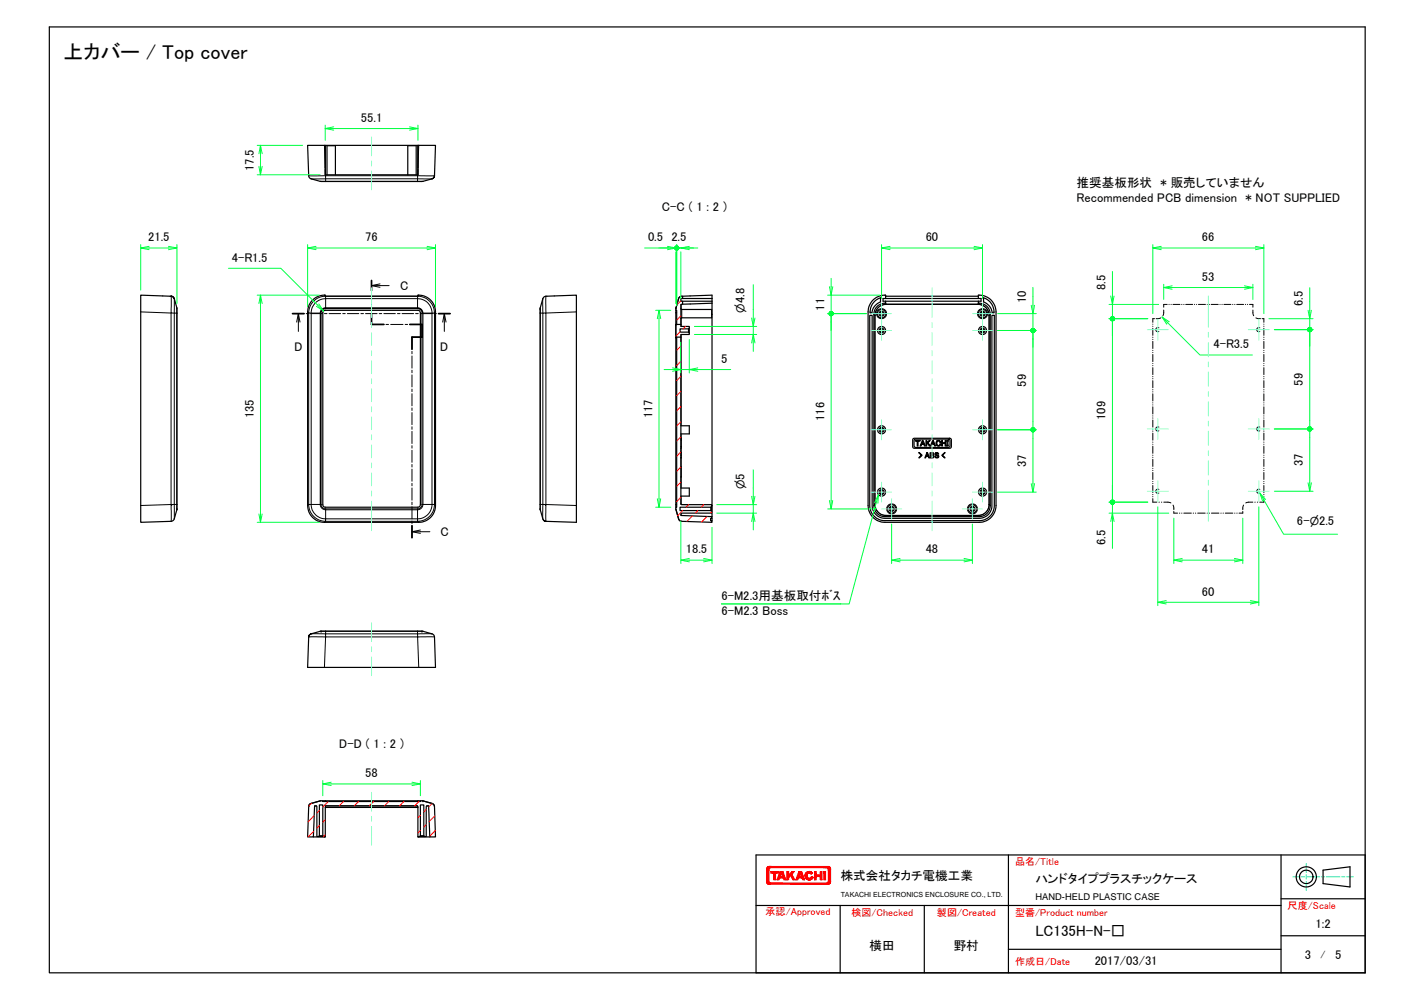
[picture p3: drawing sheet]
<svg xmlns="http://www.w3.org/2000/svg" width="420mm" height="297mm" viewBox="0 0 420 297" stroke-linecap="round" stroke-linejoin="round" font-family="sans-serif">
<g fill="none" stroke="#000" stroke-width=".3">
<path d="M92.5 53.1h35.9M95.2 53.9h1.6M96.4 43.2l.2 6.5M96.7 50.4v1.8h-5M124.2 50.4l-.1 1.8h-27.4l.1 1.7h27.3M124.4 43.2l-.2 6.5M129.1 52.2h-5v1.7h1.6M41.8 92.6l9 .4v56.9l1-.1M50.8 88v5h1.7v-1.6M51.8 88.7v61.1M52.6 93v56.8M86.9 93.2h3.4"/>
<path d="M88.1 95.7l.6-2.5 .4 2.5M88.7 93.2v5.2M91 93.2h.7M91.4 92.6l.3 .4v56.9l.8-.1M92.4 93.2h3.4M95.2 93h.2v56.8h-.2zM96.4 93.2h.8M96.4 87.7l.2 .2M96.7 88h.1M96.7 88a4.8 4.8 0 0 0-4.8 5h3.3a1.4 1.4 0 0 1 1.6-1.5 1.61 1.61 0 0 0-1.4 1.5M97.8 93.2h3.4M101.8 93.2h.8"/>
<path d="M103.2 93.2h3.4M107.2 93.2h.8M108.6 93.2h3.4M110.4 84.8h5.2M110.4 83.3v3M110.4 87v.7M110.4 88.3v3.1M110.4 92v.7M110.4 93.3v3.1h3.7M112.7 93.2h.7M112.9 84.3l-2.5 .5 2.5 .5M114.1 93.2h3.4"/>
<path d="M114.7 96.4h.8M116.1 96.4h3.6M118.1 93.2h.8M119.5 93.2h3.4M120.4 96.4h.7M121.8 96.4h3.6M123.5 93.2h.8M124.1 91.7a1.3 1.3 0 0 1 1.3 1.3h.1a1.39 1.39 0 0 0-1.4-1.6v-3.3a4.7 4.7 0 0 1 5 4.9l.3-.4M124.1 88h-27.4l.1 3.4h27.3v.3h-27.3M124.4 87.7l-.2 .2M124.9 93.2h3.4M125.4 93v56.8"/>
<path d="M128.4 93h.7v56.9l-.7-.1zM128.9 93.2h.8M130.3 93.2h3.4M131.5 95.7l.5-2.5 .5 2.5M132 93.2v5.2M160.5 93v56.8M160.5 91.4v1.6M161.3 88.7v4.3h-.8M161.3 93h.9v56.9l-.9-.1zM162.2 88v5l9.1-.4M200.8 92.9h.3M200.9 91.4h.1"/>
<path d="M202.4 90.4v1.4M202.4 94.5v2.5M202.4 99.4v27.1M202.6 91.9v2.5M211.5 93.4h.1M259.7 93.4l.3 .3M260 93.7h.1M260 93.7v56.2a3.3 3.3 0 0 0 3.3 3.2M260 93.7v56.2M263 90.1l.2 .2M263.3 90.4h27.3M263.3 90.4h.1"/>
<path d="M263.3 90.4a3.2 3.2 0 0 0-3.3 3.3M290.6 90.4a3.1 3.1 0 0 1 3.3 3.3M290.6 90.4a3.2 3.2 0 0 1 3.3 3.3M290.9 90.1l-.3 .3h-27.3a3.3 3.3 0 0 0-3.3 3.3M293.9 93.7v56.2M294.2 93.4l-.3 .3v56.2M342.6 96.3h.1M342.6 96.9v.1M342.6 97.5v2.1M343.1 94.7h-.5v1M344.3 97.4a.63 .63 0 0 0-.9 .5 .63 .63 0 0 0 .9 .6M344.9 94.4l-1.4 .3"/>
<path d="M345.8 92.1l-.2 1.7M346.8 90.4h-1v.8M347.3 90.4h.1M347.9 90.4h.1M348.5 90.4h2.1M351.1 90.4h.1M351.7 90.4h.1M352.3 90.4h2.1M354.9 90.4h.1M355.5 90.4h.1M356.1 90.4h2.1M358.7 90.4h.1"/>
<path d="M359.3 90.4h.1M359.9 90.4h2.1M362.5 90.4h.1M363.1 90.4h.1M363.7 90.4h2M366.3 90.4h.1M366.9 90.4h.1M367.5 90.4h2M370 90.4h.2M370.7 90.4h.1M371.3 90.4h1v.8M372.3 92.1l.2 1.7"/>
<path d="M373.2 94.4l1.4 .3M374.3 97.4a.62 .62 0 0 0-.9 .5 .62 .62 0 0 0 .9 .6M375 94.7h.5v1M375.5 96.3h.1M375.5 96.9v.1M375.5 97.5v2.1M122.4 104.4v.7M122.4 105.7v3.6M122.4 110v.7M122.4 111.4v3.5M122.4 115.6v.7M122.4 116.9v3.6"/>
<path d="M125.4 100.1h-3v3.6M342.6 100.1v.1M342.6 100.8v.1M342.6 101.4v2.1M342.6 104.1h.1M342.6 104.7v.1M342.6 105.3v2.1M342.6 108h.1M342.6 108.6h.1M342.6 109.2v2.1M342.6 111.8v.1M342.6 112.4v.1"/>
<path d="M342.6 113.1v2.1M342.6 115.7v.1M342.6 116.4h.1M342.6 117v2.1M342.6 119.6v.1M375.5 100.1v.1M375.5 100.8v.1M375.5 101.4v2.1M375.5 104.1h.1M375.5 104.7v.1M375.5 105.3v2.1M375.5 108h.1"/>
<path d="M375.5 108.6h.1M375.5 109.2v2.1M375.5 111.8v.1M375.5 112.4v.1M375.5 113.1v2.1M375.5 115.7v.1M375.5 116.4h.1M375.5 117v2.1M375.5 119.6v.1M122.4 121.2v.7M122.4 122.6v3.5M122.4 126.8v.7"/>
<path d="M122.4 128.1v3.6M122.4 132.4v.7M122.4 133.8v3.5M122.4 138v.7M122.4 139.3v3.6M202.3 132.7h.1M202.3 130.7h.1M202.4 128.9v1.3M202.4 133.2v1.2M202.4 136.1v2.6M342.6 120.2v.1M342.6 120.8v2.2"/>
<path d="M342.6 123.5v.1M342.6 124.1v.1M342.6 124.8v2.1M342.6 127.4v.1M342.6 128v.1M342.6 128.7v2M342.6 131.3v.1M342.6 131.9v.1M342.6 132.5v2.2M342.6 135.2v.1M342.6 135.8v.1M342.6 136.4v2.2"/>
<path d="M342.6 139.1v.1M342.6 139.7v.1M344.3 126.9a.63 .63 0 0 0-.9 .5 .63 .63 0 0 0 .9 .6M374.3 126.9a.62 .62 0 0 0-.9 .5 .62 .62 0 0 0 .9 .6M375.5 120.2v.1M375.5 120.8v2.2M375.5 123.5v.1M375.5 124.1v.1M375.5 124.8v2.1M375.5 127.4v.1M375.5 128v.1M375.5 128.7v2"/>
<path d="M375.5 131.3v.1M375.5 131.9v.1M375.5 132.5v2.2M375.5 135.2v.1M375.5 135.8v.1M375.5 136.4v2.2M375.5 139.1v.1M375.5 139.7v.1M41.8 150.2l9-.3v5M51.8 149.8h.7v1.6M51.8 149.8v4.3M91.4 150.2l.3-.3a5.1 5.1 0 0 0 5 5l-.3 .3"/>
<path d="M92.5 149.8a4.3 4.3 0 0 0 4.3 4.3M92.5 149.8h2.7a1.4 1.4 0 0 0 1.6 1.5v-.1M92.5 149.8v-56.8a4.3 4.3 0 0 1 4.3-4.3h27.3a4.3 4.3 0 0 1 4.3 4.3h-2.7v56.8h2.7M95.4 149.8a1.34 1.34 0 0 0 1.4 1.4M96.8 154.1h27.3v.8h-27.4zM96.8 151.2h27.3M122.4 157.9h5.3M122.4 143.6v.7M122.4 144.9v3.7M122.4 149.2v.7M122.4 150.5v3.6M122.4 154.8v.7"/>
<path d="M122.4 156.1v3.6M124.1 151.2v.2h-27.3v2.7M124.9 157.4l-2.5 .5 2.5 .5M125.4 149.8h.1a1.39 1.39 0 0 1-1.4 1.6v2.7a4.3 4.3 0 0 0 4.3-4.3M125.4 149.8a1.3 1.3 0 0 1-1.3 1.4M129.4 150.2l-.3-.3a5.1 5.1 0 0 1-5 5l.3 .3M160.5 149.8v1.6M160.5 149.8h.8M161.3 149.8v4.3M171.3 150.2l-9.1-.3v5M200.8 149.9h.3M202.4 152.5v.6"/>
<path d="M202.4 141.7v3.3M202.4 147.4v2.4M202.4 149.9h2M211.5 150.2h.1M260 149.9a3.2 3.2 0 0 0 3.3 3.2M260 149.9l-.3 .3M263.3 153.1h27.3M263.3 153.1l-.3 .4M290.6 153.1l.3 .4M293.9 149.9a3.2 3.2 0 0 1-3.3 3.2M294.2 150.2l-.3-.3a3.2 3.2 0 0 1-3.3 3.2M342.6 148.1v1.1h1.2"/>
<path d="M342.6 140.3v2.1M342.6 143v.1M342.6 143.6v.1M342.6 144.2v2.1M342.6 146.9v.1M342.6 147.5v.1M344.3 145.4a.62 .62 0 0 0-.9 .5 .62 .62 0 0 0 .9 .6M344.4 149.2h.1M345.1 149.2h.1M345.8 149.2l2.1 .2M348.6 150l.2 1.4M348.8 151.9v.5h1.1"/>
<path d="M350.5 152.4h.1M351.1 152.4h.1M351.8 152.4h2.2M354.6 152.4h.1M355.2 152.4h.1M355.9 152.4h2.2M358.7 152.4h.1M359.3 152.4h.1M360 152.4h2.2M362.8 152.4h.1M363.4 152.4h.1M364.1 152.4h2.2"/>
<path d="M366.9 152.4h.1M367.5 152.4h.1M369.3 151.9v.5h-1.1M369.5 150l-.2 1.4M372.3 149.2l-2.1 .2M372.9 149.2h.1M373.6 149.2h.1M374.3 145.4a.62 .62 0 0 0-.9 .5 .62 .62 0 0 0 .9 .6M375.5 148.1v1.1h-1.2M375.5 140.3v2.1M375.5 143v.1M375.5 143.6v.1"/>
<path d="M375.5 144.2v2.1M375.5 146.9v.1M375.5 147.5v.1M91.7 189.2h5l-.3 9M92.5 188.3h4.3M96.8 188.3h27.3v.9h-27.4zM96.8 187.5v.8M96.8 187.5h-1.6M124.1 187.5h1.6M124.1 187.5v.8h4.3M124.1 187.5h-27.3M129.1 189.2h-5l.3 9"/>
<path d="M93.5 239.4h.6M96.7 237.9v.2M96.7 239.4v.4M96.8 239.4h27.3v.4M124.2 237.9v.2M125.7 237.9h.1M126.8 239.4h.5M96.4 248.5v.1M124.4 248.5v.1"/>
<circle cx="262" cy="93.2" r="1.49"/>
<circle cx="292" cy="93.2" r="1.49"/>
<circle cx="264.9" cy="151.2" r="1.5"/>
<circle cx="288.9" cy="151.2" r="1.5"/>
</g>
<g fill="none" stroke="#000" stroke-width=".36">
<path d="M14.7 8h390.9v281h-390.9zM96.6 43.2l.1 8.7M96.6 43.3h.1M97.2 51.9v-8.6h2.5v8.6M121.2 51.9v-8.6h2.5v8.6M124.2 43.3h.1M124.2 49.7l-.1 2.2h-27.5v-2.2M124.2 43.2v8.7M124.2 43.2h-32.8l.3 9.2 .7 .7 3 .8h30l3-.8M124.2 43.2h5.2l-.3 9M129.1 52.2l-.1 .3M129.1 52.2l-.2 .5-.5 .4 .5-.4z"/>
<path d="M50.8 88l.8 .3 .2 .4-.2-.4zM51.1 88l-9.3-.3v67.5l9.2-.4 .7-.5 .8-2.9 .1-59.9-.8-2.8M92.7 89.3a5.1 5.1 0 0 1 3.9-1.6l.1 .3h27.5v-.3a5 5 0 0 1 5.2 4.9v57.6a5 5 0 0 1-5 5h-28a5 5 0 0 1-5-5v-57.6l.4-2zM96.1 92.4l.6-.2h27.5l.6 .4 .1 57.3-.3 .7-27.9 .1-.8-.6v-57.2zM200.8 92.2v58.5M200.8 96.4h1.5M201.1 96.4v-4.2h-.3v-.7l.9-2.9 .4-.5 .7-.1v.7h-.5v.8h.5v.9h-.5v6M202.3 96.4v.6h2.5v.5l-.2 .2h-2.5v1h2.5l.2 .2v.5h-2.5v.7M202.3 91.7l.3 .2h8.9v2.5h-8.9l-.3 .3M202.6 88l-.9 .5-.9 3.2M202.8 88.7h8.8M202.8 89.5h8.8"/>
<path d="M202.8 88l8.8-.3v2.4M204.6 97.7v1M204.8 97.5v1.4M211.6 90.1l-8.8 .3M211.6 90.1v63.4M258.4 93.7h.8v56.5a3.8 3.8 0 0 0 3.8 3.8h27.9a3.8 3.8 0 0 0 3.8-3.8l.1-56.5h.7v56.5a4.5 4.5 0 0 1-4.6 4.4h-28a4.5 4.5 0 0 1-4.5-4.4zM259.9 89.5l1.7-1v1.2a4 4 0 0 0-2.5 3.2h-.6l.1-.6a4.5 4.5 0 0 1 1.3-2.8zM262.4 88.7h29.1v.8h-29.1zM263.2 90.1a3.3 3.3 0 0 0-3.5 3.3v56.8a3.3 3.3 0 0 0 3.3 3.3h27.9a3.3 3.3 0 0 0 3.3-3.3v-56.8a3.3 3.3 0 0 0-3.5-3.3M263.2 89.5v.9h27.4M263.2 88h27.5M290.7 90.3l-.1 .1"/>
<path d="M290.7 88.7v-1a5 5 0 0 1 5.3 4.9v57.6a5 5 0 0 1-5.1 5h-28a5 5 0 0 1-5-5v-57.6a5 5 0 0 1 5.3-4.9v1M290.7 89.5v.8M292.3 88.5a4.5 4.5 0 0 1 3 4.4h-.5a3.9 3.9 0 0 0-2.5-3.2zM200.8 100.1h1.5M201.1 100.1v50.6h-.3v.6l.9 3 .4 .4 9.5 .5v-.6h-.5v-.6h.5v-.5l-9.3-.4v-.5l.3-.2h8.9v-.5l-.3-.2h-9.1v-1h9.1l.3-.3v-.5h-9l-.2-.2v-49.6M202.3 130.2v3M202.3 138.7v3M202.3 134.4v.1M202.3 126.5h2.5v2.4h-2.5M202.4 136l-.1 .1M202.4 135.2l-.1 .8M202.4 134.5l-.1 .7"/>
<path d="M271.3 130.4l.4-.2h10.6l.4 .3v2.3l-.5 .4-10.7-.1-.3-.4zM271.8 130.5h10.1l.4 .2v1.9l-.5 .3h-9.8l-.4-.5zM272 130.8h1.4v.2h-.6v1.5h-.2v-1.5h-.6zM273 134.5l1 .7-.9 .9-.1-.1 .8-.8zM274.1 130.8h.2l.6 1.7h-.2l-.2-.5h-.6l-.2 .5h-.3zM274.2 131.1l.2 .7h-.5zM275.2 130.8h.1v.8l.8-.8h.3l-.7 .7 .7 1h-.2l-.6-.9-.3 .3v.6h-.1zM275.4 134.5h.2l.6 1.5h-.2l-.2-.5h-.6l-.2 .5h-.2zM275.5 134.8l.2 .6h-.4zM276.4 134.5l1 .1-.1 .6 .2 .5-.2 .3h-.9zM276.6 134.6l.6 .1 .1 .3-.7 .1zM276.6 135.3h.4a.27 .27 0 0 1 .3 .3 .27 .27 0 0 1-.3 .2h-.4z"/>
<path d="M277.1 130.8h.2l.7 1.7h-.3l-.2-.5h-.6l-.2 .5h-.2zM277.2 131.1l.3 .7h-.5zM278 134.6l.5-.1 .3 .2 .1 .2-.7-.2-.1 .2 .1 .1a.58 .58 0 0 1 .7 .8l-.7 .2a.27 .27 0 0 1-.3-.1 .27 .27 0 0 1 .1-.4 .34 .34 0 0 0 .3 .5 .34 .34 0 0 0 .4-.3 .34 .34 0 0 0-.4-.4l-.4-.3zM278.4 131l.7-.1 .4 .3v.2h-.2a.47 .47 0 0 0-.6-.4 .47 .47 0 0 0-.3 .7 .47 .47 0 0 0 .3 .6 .47 .47 0 0 0 .6-.5h.2a.74 .74 0 0 1-1 .6 .74 .74 0 0 1-.3-1.1zM279.8 130.8h.2v.8h.8v-.8h.2v1.7h-.2v-.8h-.8v.8h-.2zM279.9 135.2l.8-.8-.7 .8 .7 .9zM281.3 130.8h.5v1.7h-.5zM161.3 154.1l.4 .6 .5 .2-.5-.2zM161.3 154.1l-.8-2.9v-59.7l.8-2.9 .7-.6 9.3-.3v67.5l-9.1-.3M162 154.8l.2 .1M200.8 151.2l.9 3.1 .9 .6M202.3 145h2.5v2.4h-2.5"/>
<path d="M211.2 150.7v1M211.5 150.4v1.5M211.6 154v.6M91.7 189v.2zM92 188.6l-.3 .6 .2-.5 .6-.4zM92.5 188.3l2.9-.8h30.3l2.7 .8 .6 .5 .4 9.4h-38l.3-9M92 239l.5-.3-.6 .3-.2 .6zM92 238.9l3.3-1h.6v.2h29v-.2h.8l2.8 .8 .5 .6 .4 9.3h-1.7l-.4-9.2h-.5l-.1 .2v8.9h-.6l-.2-.3v-9.1h-1v9.1l-.2 .3h-.5l-.2-9.1h-27.2l-.1 9.1h-.6l-.2-.3v-9.1h-1v9.1l-.3 .3h-.4v-8.9l-.2-.2h-.5l-.4 9.2h-1.7l.3-9zM95.4 237.9l-2.9 .8M95.9 237.9h29M96.7 239.8h27.5M125.4 237.9l3.1 .8 .4 .4 .2 .5"/>
<path d="M94.6 248.5h1.5M94.9 248.2h1M96.6 248.5l-3.5 .1M124.2 248.5l3.5 .1M124.7 248.5h1.4M124.9 248.2h1M299.6 254v35M380.7 254v35M393.1 258.5l8-1v6l-8-1zM405.6 254h-180.9v35h180.9M224.7 269h156M249.6 269v20"/>
<path d="M274.6 269v20M380.7 278h24.9M380.7 267h24.9M299.6 282h81.1"/>
<circle cx="261.9" cy="98.2" r="1.2"/>
<circle cx="261.9" cy="93.2" r="1.25"/>
<circle cx="262" cy="98.2" r=".47"/>
<circle cx="262" cy="93.2" r=".75"/>
<circle cx="262" cy="98.2" r=".73"/>
<circle cx="262" cy="93.2" r=".5"/>
<circle cx="291.9" cy="93.2" r="1.26"/>
<circle cx="292" cy="93.2" r=".5"/>
<circle cx="292" cy="98.2" r="1.2"/>
<circle cx="292" cy="93.2" r=".75"/>
<circle cx="292" cy="98.2" r=".72"/>
<circle cx="292" cy="98.2" r=".47"/>
<circle cx="261.9" cy="127.7" r="1.2"/>
<circle cx="262" cy="127.7" r=".73"/>
<circle cx="262" cy="127.7" r=".48"/>
<circle cx="291.9" cy="127.7" r="1.19"/>
<circle cx="292" cy="127.7" r=".72"/>
<circle cx="292" cy="127.7" r=".47"/>
<circle cx="262" cy="146.2" r="1.21"/>
<circle cx="262" cy="146.2" r=".47"/>
<circle cx="262" cy="146.2" r=".72"/>
<circle cx="264.9" cy="151.2" r=".75"/>
<circle cx="264.9" cy="151.2" r="1.24"/>
<circle cx="265" cy="151.2" r=".48"/>
<circle cx="288.9" cy="151.2" r=".5"/>
<circle cx="288.9" cy="151.2" r=".75"/>
<circle cx="288.9" cy="151.2" r="1.24"/>
<circle cx="292" cy="146.2" r="1.2"/>
<circle cx="292" cy="146.2" r=".47"/>
<circle cx="292" cy="146.2" r=".72"/>
<circle cx="388.2" cy="260.5" r="2"/>
<circle cx="388.2" cy="260.5" r="3"/>
</g>
<g fill="#000">
<circle cx="160.5" cy="91.7" r=".18"/>
<circle cx="200.8" cy="96.4" r=".18"/>
<circle cx="200.8" cy="100.1" r=".18"/>
<circle cx="51" cy="149.9" r=".18"/>
<circle cx="52.6" cy="151.2" r=".18"/>
<circle cx="160.5" cy="151.2" r=".18"/>
<circle cx="162.1" cy="149.9" r=".18"/>
<circle cx="95.4" cy="187.5" r=".18"/>
<circle cx="96.7" cy="189.1" r=".18"/>
<circle cx="124.1" cy="189.1" r=".18"/>
<circle cx="125.4" cy="187.5" r=".18"/>
</g>
<g fill="#f00" stroke="#f00" stroke-width=".3">
<path d="M246.1 258.3l.7 3.7-.7-.3z"/>
<path d="M246.1 261.7l.7 .3-.7-.1z"/>
<path d="M246.1 261.9l.7 .1z"/>
<path d="M246.1 262l.6 .3-.8-.2z"/>
<path d="M246.1 262l.7 .1-.1 .2z"/>
<path d="M246.1 262h.7v.1z"/>
<path d="M245.8 262.2l.7 .4z"/>
<path d="M245.9 262.1l.7 .4-.1 .1z"/>
<path d="M245.9 262.1l.8 .2-.1 .2z"/>
<path d="M245.7 262.3l.4 .4z"/>
<path d="M245.8 262.2l.5 .5z"/>
<path d="M245.8 262.2l.7 .4-.2 .1z"/>
<path d="M245.5 262.3l.6 .4z"/>
<path d="M229.1 262.3h16.4l.6 .4z"/>
<path d="M228.5 262.7l.6-.4 17 .4z"/>
<path d="M228.5 262.7l.6-.4z"/>
<path d="M228.8 262.2l.1 .1-.4 .4z"/>
<path d="M228.1 262.6l.7-.4z"/>
<path d="M228.1 262.6l.7-.4-.5 .5z"/>
<path d="M228.3 262.7l.5-.5z"/>
<path d="M227.9 262.3l.8-.2z"/>
<path d="M227.9 262.3l.8-.2-.7 .4z"/>
<path d="M228 262.5l.7-.4-.6 .5z"/>
<path d="M227.8 262h.8z"/>
<path d="M227.8 262h.8l-.8 .1z"/>
<path d="M227.8 262.1l.8-.1-.7 .3z"/>
<path d="M227.8 262l.7-.3v.2z"/>
<path d="M228.5 258.3v3.4l-.7 .3z"/>
<path d="M227.8 258.1l.7 .2-.7 3.7z"/>
<path d="M227.8 258.1h.7v.2z"/>
<path d="M227.8 258.1l.8-.1z"/>
<path d="M227.9 257.7l.8 .2z"/>
<path d="M227.9 257.7l.7 .3-.8-.1z"/>
<path d="M227.8 257.9l.8 .1-.8 .1z"/>
<path d="M228.1 257.5l.7 .3z"/>
<path d="M228 257.6l.1-.1 .6 .4z"/>
<path d="M228 257.6l.7 .3-.8-.2z"/>
<path d="M228.5 257.4l.4 .3z"/>
<path d="M228.3 257.4l.5 .4z"/>
<path d="M228.1 257.5l.2-.1 .5 .4z"/>
<path d="M228.5 257.4l.6 .3z"/>
<path d="M228.5 257.4l17 .3h-16.4z"/>
<path d="M228.5 257.4h17.6l-.6 .3z"/>
<path d="M245.5 257.7l.6-.3z"/>
<path d="M245.7 257.7l.4-.3z"/>
<path d="M245.8 257.8l.7-.3-.6 .4z"/>
<path d="M245.8 257.8l.5-.4 .2 .1z"/>
<path d="M246.1 257.4h.2l-.5 .4z"/>
<path d="M245.9 257.9l.8-.2z"/>
<path d="M245.9 257.9l.7-.3 .1 .1z"/>
<path d="M245.9 257.9l.6-.4 .1 .1z"/>
<path d="M246.1 258l.7 .1z"/>
<path d="M246.1 258l.7-.1v.2z"/>
<path d="M246.1 258l.6-.3 .1 .2z"/>
<path d="M246.1 258.1h.7l-.7 .2z"/>
<path d="M246.1 258.3l.7-.2v3.9z"/>
<path d="M230.5 259.4l.8-.5v.5z"/>
<path d="M229 258.9h2.3l-.8 .5z"/>
<path d="M229 258.9l1.5 .5h-.6z"/>
<path d="M229 258.9l.9 .5h-.9z"/>
<path d="M229.9 259.4l.6 1.9h-.6z"/>
<path d="M229.9 259.4h.6v1.9z"/>
<path d="M231.9 260.3h.6l.2 .5z"/>
<path d="M232.5 260.3l1 1-.8-.5z"/>
<path d="M232.6 258.9l.9 2.4-1-1z"/>
<path d="M231.8 258.9l.4 .5-.3 .9z"/>
<path d="M231.8 258.9l.1 1.4-1 1z"/>
<path d="M231.9 260.3l-.2 .5-.8 .5z"/>
<path d="M230.9 261.3l.8-.5-.2 .5z"/>
<path d="M231.8 258.9h.8l-.4 .5z"/>
<path d="M232.6 258.9l-.1 1.4-.3-.9z"/>
<path d="M231.9 260.3l.8 .5h-1z"/>
<path d="M232.7 260.8l.8 .5h-.6z"/>
<path d="M235.3 259.7l.3 1.6-.7-1.2z"/>
<path d="M234.4 259.9l.9-.2-.4 .4z"/>
<path d="M234.4 259.9l.5 .2-.5 .6z"/>
<path d="M234.4 259.9v.8l-.6 .6z"/>
<path d="M234.4 260.7v.6h-.6z"/>
<path d="M235.3 259.7l.9 1.6h-.6z"/>
<path d="M235.3 258.9h.8l-.8 .8z"/>
<path d="M235.3 258.9v.8l-.9 .2z"/>
<path d="M233.8 258.9h.6v1z"/>
<path d="M233.8 258.9l.6 1-.6 1.4z"/>
<path d="M237.5 260.3h.6l.2 .5z"/>
<path d="M238.1 260.3l1 1-.8-.5z"/>
<path d="M238.2 258.9l.9 2.4-1-1z"/>
<path d="M237.4 258.9l.4 .5-.3 .9z"/>
<path d="M237.4 258.9l.1 1.4-1 1z"/>
<path d="M237.5 260.3l-.2 .5-.8 .5z"/>
<path d="M236.5 261.3l.8-.5-.2 .5z"/>
<path d="M237.4 258.9h.8l-.4 .5z"/>
<path d="M238.2 258.9l-.1 1.4-.3-.9z"/>
<path d="M237.5 260.3l.8 .5h-1z"/>
<path d="M238.3 260.8l.8 .5h-.6z"/>
<path d="M241 259.6l.5-.3z"/>
<path d="M241.4 259.2l-.4 .4z"/>
<path d="M241 259.5l.4-.3z"/>
<path d="M241.3 259.1l-.3 .4z"/>
<path d="M241.3 259.1l-.4 .4z"/>
<path d="M240.9 259.5l.4-.4z"/>
<path d="M241.2 259.1l-.3 .4z"/>
<path d="M241.1 259l-.3 .4z"/>
<path d="M240.9 258.9l-.1 .5z"/>
<path d="M240.8 258.9l-.1 .5z"/>
<path d="M240.8 258.9l-.2 .5z"/>
<path d="M240.7 258.9l-.1 .5z"/>
<path d="M240.5 258.8v.5z"/>
<path d="M240.4 258.8l.1 .5z"/>
<path d="M240.3 258.9l.1 .4z"/>
<path d="M240.1 258.9l.2 .4z"/>
<path d="M240.1 258.9l.2 .5z"/>
<path d="M240 258.9l.3 .5z"/>
<path d="M240 258.9l.2 .5z"/>
<path d="M239.9 259l.3 .4z"/>
<path d="M239.8 259l.3 .4z"/>
<path d="M239.8 259l.3 .5z"/>
<path d="M239.7 259.1l.4 .4z"/>
<path d="M239.7 259.1l.3 .4z"/>
<path d="M239.6 259.2l.4 .3z"/>
<path d="M239.6 259.2l.4 .4z"/>
<path d="M239.6 259.2l.4 .4-.5-.3z"/>
<path d="M239.5 259.3l.5 .3z"/>
<path d="M239.5 259.3l.4 .4z"/>
<path d="M239.4 259.4l.5 .3z"/>
<path d="M239.3 259.5l.5 .3z"/>
<path d="M239.3 259.6l.5 .2z"/>
<path d="M239.3 259.6l.5 .3z"/>
<path d="M239.2 259.8l.6 .1z"/>
<path d="M239.2 259.9h.6z"/>
<path d="M239.2 259.9l.6 .1h-.6z"/>
<path d="M239.2 260l.6 .1z"/>
<path d="M239.2 260.2l.6-.1z"/>
<path d="M239.2 260.2h.6z"/>
<path d="M239.2 260.3l.6-.1z"/>
<path d="M239.2 260.3h.6z"/>
<path d="M239.2 260.4l.6-.1z"/>
<path d="M239.3 260.5l.5-.1z"/>
<path d="M239.3 260.7l.5-.2z"/>
<path d="M239.4 260.8l.4-.3z"/>
<path d="M239.4 260.8l.5-.3-.4 .4z"/>
<path d="M239.5 260.9l.4-.4z"/>
<path d="M239.5 260.9l.5-.3z"/>
<path d="M239.5 261l.5-.4z"/>
<path d="M239.5 261l.5-.3z"/>
<path d="M240 260.7l-.4 .4z"/>
<path d="M239.6 261.1l.4-.4-.3 .5z"/>
<path d="M240 260.7l-.3 .5z"/>
<path d="M240.1 260.8l-.4 .4z"/>
<path d="M240.1 260.8l-.3 .4z"/>
<path d="M240.1 260.8l-.1 .5z"/>
<path d="M240.2 260.9l-.2 .4z"/>
<path d="M240.2 260.9l-.1 .4z"/>
<path d="M240.3 260.9l-.1 .5z"/>
<path d="M240.4 260.9l-.2 .5z"/>
<path d="M240.4 260.9v.5z"/>
<path d="M240.4 260.9l.1 .5z"/>
<path d="M240.5 260.9l.1 .5z"/>
<path d="M240.6 260.9v.5z"/>
<path d="M240.6 260.9l.2 .4z"/>
<path d="M240.7 260.9l.2 .4z"/>
<path d="M240.7 260.9l.3 .4z"/>
<path d="M240.8 260.8l.2 .5z"/>
<path d="M240.9 260.8l.2 .4z"/>
<path d="M240.9 260.8l.3 .4z"/>
<path d="M240.9 260.7l.3 .5z"/>
<path d="M240.9 260.7l.4 .3z"/>
<path d="M241 260.7l.4 .2z"/>
<path d="M241 260.6l.4 .3z"/>
<path d="M241 260.6l.5 .2z"/>
<path d="M241.1 260.5l.4 .3z"/>
<path d="M241.1 260.5l.5 .3z"/>
<path d="M241.1 260.5l.5 .1z"/>
<path d="M241.1 260.4l.5 .2z"/>
<path d="M242 258.9h.6v1z"/>
<path d="M242 258.9l.6 1-.6 1.4z"/>
<path d="M242.6 259.9v.5l-.6 .9z"/>
<path d="M242.6 260.4v.9h-.6z"/>
<path d="M242.6 259.9l1.1 .5h-1.1z"/>
<path d="M242.6 259.9h1.1v.5z"/>
<path d="M243.7 259.9l.5 1.4-.5-.9z"/>
<path d="M244.2 258.9v2.4l-.5-1.4z"/>
<path d="M243.7 260.4l.5 .9h-.5z"/>
<path d="M243.7 258.9h.5l-.5 1z"/>
<path d="M244.8 258.9h.5v2.4z"/>
<path d="M244.8 258.9l.5 2.4h-.5z"/>
</g>
<path d="M388.1 256.5v2.6M388.1 259.8v1.3M384.1 260.5h2.1M386.6 260.5h1.1M388.1 260.5h4M388.1 261.8v2.7M392.7 260.5h.9M394.2 260.5h4M398.7 260.5h.9M400.1 260.5h2.1" fill="none" stroke="#0ff" stroke-width=".3"/>
<path d="M86.9 93.2h3.4M110.4 83.3v3M110.4 93.3v3.1h3.7M121.8 96.4h3.6v3.7h-3v3.6M130.3 93.2h3.4M122.4 156.1v3.6" fill="none" stroke="#000" stroke-width=".51"/>
<g fill="none" stroke="#f00" stroke-width=".3">
<path d="M202.1 98.6l-1.3 1.2M202.3 89.4l-1.2 1.2M202.3 93.8l-1.2 1.3M203.7 97l-.7 .7M202.3 116.3l-1.2 1.2M202.3 111.8l-1.2 1.3M202.3 107.3l-1.2 1.3M202.3 102.8l-1.2 1.3M202.3 138.7l-1.2 1.3M202.3 134.2l-1.2 1.3M202.3 129.8l-1.2 1.2M202.3 125.3l-1.2 1.2"/>
<path d="M202.3 120.8l-1.2 1.2M202.3 147.7l-1.2 1.3M202.3 143.2l-1.2 1.3M202.9 151.7l-1.5 1.5M204.6 149.9l-.7 .8M205.7 153.2l-1.6 1.7M207.4 151.7l-.8 .7M209.1 149.9l-.7 .8M210.1 153.4l-1.6 1.7M211.5 152l-.4 .4M92.5 238.6l-.8 .8M97.5 238.1l-1.6 1.6"/>
<path d="M102 238.1l-1.2 1.3M106.5 238.1l-1.2 1.3M111 238.1l-1.2 1.3M115.5 238.1l-1.2 1.3M120 238.1l-1.2 1.3M124.5 238.1l-1.3 1.3M128.4 238.7l-1 1M93.2 247l-1.7 1.6M93.4 242.3l-1.8 1.8M94.9 245.2l-.7 .8M94.9 240.7l-.7 .8M96.7 243.5l-.8 .7"/>
<path d="M96.7 248l-.6 .5M124.9 246.7l-.7 .7M124.9 242.2l-.7 .7M126.7 244.9l-.8 .8M126.7 240.4l-.8 .8M129.2 242.4l-1.7 1.6M129.4 246.7l-1.7 1.6"/>
</g>
<g fill="none" stroke="#00ff3f" stroke-width=".3">
<path d="M96.6 37.2v4.5M96.6 38.2h27.6M99.2 37.7l-2.6 .5 2.6 .5M121.7 37.7l2.5 .5-2.5 .5M124.2 37.2v4.5M76.4 43.2h13.5M76.4 51.9h18.7M76.9 49.4l.5 2.5 .5-2.5M76.9 45.7l.5-2.5 .5 2.5M77.4 43.2v8.7M41.8 73.7h10.8M41.8 72.7v13.5"/>
<path d="M44.3 73.2l-2.5 .5 2.5 .5M50.1 73.2l2.5 .5-2.5 .5M52.6 72.7v17.5M67.9 79.7h15.5l12.7 12.7M91.4 73.7h38M91.4 72.7v18.5M93.9 73.2l-2.5 .5 2.5 .5M126.9 73.2l2.5 .5-2.5 .5M129.4 72.7v18.5M191.5 73.7h15.8M198.3 73.2l2.5 .5-2.5 .5M200.8 74.8v15.4"/>
<path d="M201.1 72.7v18M202.3 74.8v14.1M204.8 73.2l-2.5 .5 2.5 .5M261.9 72.7v16M261.9 73.7h30M264.5 73.2l-2.6 .5 2.6 .5M289.4 73.2l2.5 .5-2.5 .5M291.9 72.7v16M342.6 72.7v20.5M342.6 73.7h32.9M345 73.2l-2.4 .5 2.4 .5M373.1 73.2l2.4 .5-2.4 .5"/>
<path d="M375.5 72.7v20.5M76.4 87.7h18.5M76.9 90.2l.5-2.5 .5 2.5M77.4 87.7v67.5M94.7 90.3l1.4 2.1-2.1-1.4M194.8 92.2h4.5M195.3 94.7l.5-2.5 .5 2.5M195.8 92.2v58.5M206.3 99.4h18.5M206.3 97h18.5M223.3 94.5l.5 2.5 .5-2.5M223.8 84.6v19.8"/>
<path d="M245.9 93.2h11.5M245.9 87.7h15.5M246.5 85.2l.5 2.5 .4-2.5M247 82.7v10.5M247 93.8v57.4M296.4 98.2h11.5M296.4 93.2h11.5M306.4 90.7l.5 2.5 .5-2.5M306.9 85.4v12.8M306.9 98.8v28.2M329.5 90.4h14.8M329.5 94.7h11.5"/>
<path d="M330 87.9l.5 2.5 .5-2.5M330.5 80.6v14.1M330.5 95.3v53.2M345.3 94.1l11.3 11.4h15.6M345.8 85.4h26.5M345.8 84.4v4.5M347.4 95.6l-2.1-1.5 1.4 2.2M348.3 84.9l-2.5 .5 2.5 .5M369.8 84.9l2.5 .5-2.5 .5M372.3 84.4v4.5M377 94.7h13.2M378.7 97.9h11.5"/>
<path d="M388.7 92.2l.5 2.5 .5-2.5M389.2 85.5v12.4M389.2 98.6v28.2M197.3 109.8h19.8M199.8 109.3l2.5 .5-2.5 .5M202.3 101.6v9.2M204.8 100.9v9.9M207.3 109.3l-2.5 .5 2.5 .5M223.3 101.9l.5-2.5 .5 2.5M223.8 139.6v17.8M296.4 127.7h11.5M306.9 128.3v17.9"/>
<path d="M378.7 127.4h11.5M389.2 128v17.9M76.4 155.2h18.5M76.9 152.7l.5 2.5 .5-2.5M194.8 150.7h4.5M195.3 148.1l.5 2.6 .5-2.6M202.3 154.6v12.8M211.6 156.7v10.7M213 152.4h11.8M213 149.9h11.8M223.3 147.4l.5 2.5 .5-2.5M223.3 154.9l.5-2.5 .5 2.5"/>
<path d="M245.9 151.2h14.5M246.5 148.7l.5 2.5 .4-2.5M264.9 155.7v11.7M288.9 155.7v11.7M296.4 146.2h11.5M306.4 143.7l.5 2.5 .5-2.5M329.5 149.2h11.5M329.5 152.4h17.8M330 154.9l.5-2.5 .5 2.5M330.5 149.2v13.7M344 150.5v29.4M348.8 153.9v13.5"/>
<path d="M369.3 153.9v13.5M374 150.5v29.4M374.3 146.5l7.1 12.2h16.1M376.1 148.4l-1.8-1.9 .9 2.4M378.7 145.9h11.5M388.7 143.4l.5 2.5 .5-2.5M202.3 166.4h9.3M204.8 165.9l-2.5 .5 2.5 .5M209.1 165.9l2.5 .5-2.5 .5M264.9 166.4h24M267.5 165.9l-2.6 .5 2.6 .5M286.5 165.9l2.4 .5-2.4 .5"/>
<path d="M344 178.9h30M346.5 178.4l-2.5 .5 2.5 .5M348.8 166.4h20.5M351.3 165.9l-2.5 .5 2.5 .5M366.8 165.9l2.5 .5-2.5 .5M371.5 178.4l2.5 .5-2.5 .5M95.9 232.9h29M95.9 231.8v4.6M98.4 232.3l-2.5 .6 2.5 .4M122.4 232.3l2.5 .6-2.5 .4M124.9 231.8v4.6"/>
</g>
<g fill="#00ff3f" stroke="#00ff3f" stroke-width=".3">
<path d="M331.1 148.8l.1 .4z"/>
<path d="M330.9 148.7l.3 .5z"/>
<path d="M330.8 148.6l.4 .6z"/>
<path d="M330.6 148.5l.6 .7z"/>
<path d="M330.4 148.6l.8 .6z"/>
<path d="M330.2 148.6l1 .6z"/>
<path d="M330.1 148.7l1.1 .5z"/>
<path d="M330.1 148.7l1.1 .5-1.2-.3z"/>
<path d="M330 148.9l1.2 .3-1.3-.1z"/>
<path d="M329.9 149.1l1.3 .1-1.3 .1z"/>
<path d="M329.9 149.3l1.3-.1-1.2 .3z"/>
<path d="M330 149.5l1.2-.3-1.1 .4z"/>
<path d="M330.1 149.6l1.1-.4z"/>
<path d="M330.2 149.7l1-.5z"/>
<path d="M330.4 149.8l.8-.6z"/>
<path d="M331.2 149.2l-.6 .6z"/>
<path d="M331.2 149.2l-.4 .6z"/>
<path d="M331.2 149.2l-.3 .4z"/>
<path d="M331.2 149.2l-.1 .3z"/>
<path d="M331.2 149.2l-.1 .2z"/>
<path d="M331.1 94.3l.1 .4z"/>
<path d="M330.9 94.2l.3 .5z"/>
<path d="M330.8 94.1l.4 .6z"/>
<path d="M330.6 94l.6 .7z"/>
<path d="M330.4 94l.8 .7z"/>
<path d="M330.2 94.1l.2-.1 .8 .7z"/>
<path d="M330.2 94.1l1 .6-1.1-.4z"/>
<path d="M330.1 94.3l1.1 .4-1.2-.3z"/>
<path d="M330 94.4l1.2 .3-1.3-.1z"/>
<path d="M329.9 94.6l1.3 .1-1.3 .1z"/>
<path d="M329.9 94.8l1.3-.1-1.2 .2z"/>
<path d="M330 94.9l1.2-.2-1.1 .4z"/>
<path d="M330.1 95.1l1.1-.4-1 .5z"/>
<path d="M330.2 95.2l1-.5z"/>
<path d="M330.4 95.3l.8-.6z"/>
<path d="M331.2 94.7l-.6 .6z"/>
<path d="M331.2 94.7l-.4 .6z"/>
<path d="M331.2 94.7l-.3 .5z"/>
<path d="M331.2 94.7l-.1 .3z"/>
<path d="M331.2 94.7l-.1 .2z"/>
<path d="M389.7 127.1l.1 .3z"/>
<path d="M389.6 126.9l.2 .5z"/>
<path d="M389.4 126.9l.4 .5z"/>
<path d="M389.2 126.8l.6 .6z"/>
<path d="M389 126.8l.8 .6z"/>
<path d="M388.8 126.9l.2-.1 .8 .6z"/>
<path d="M388.7 127l.1-.1 1 .5z"/>
<path d="M388.7 127l1.1 .4-1.2-.3z"/>
<path d="M388.6 127.1l1.2 .3-1.3-.1z"/>
<path d="M388.5 127.3l1.3 .1-1.3 .1z"/>
<path d="M388.5 127.5l1.3-.1-1.2 .3z"/>
<path d="M388.6 127.7l1.2-.3-1.1 .4z"/>
<path d="M388.7 127.8l1.1-.4-1 .6z"/>
<path d="M388.8 128l1-.6-.8 .6z"/>
<path d="M389 128l.8-.6z"/>
<path d="M389.8 127.4l-.6 .6z"/>
<path d="M389.8 127.4l-.4 .6z"/>
<path d="M389.8 127.4l-.2 .5z"/>
<path d="M389.8 127.4l-.1 .4z"/>
<path d="M389.8 127.4v.2z"/>
<path d="M389.7 97.6l.1 .3z"/>
<path d="M389.6 97.4l.2 .5z"/>
<path d="M389.4 97.3l.4 .6z"/>
<path d="M389.2 97.3l.6 .6z"/>
<path d="M389 97.3l.8 .6z"/>
<path d="M388.8 97.4l.2-.1 .8 .6z"/>
<path d="M388.7 97.5l.1-.1 1 .5z"/>
<path d="M388.7 97.5l1.1 .4-1.2-.2z"/>
<path d="M388.6 97.7l1.2 .2-1.3-.1z"/>
<path d="M388.5 97.8l1.3 .1-1.3 .1z"/>
<path d="M388.5 98l1.3-.1-1.2 .3z"/>
<path d="M388.6 98.2l1.2-.3-1.1 .4z"/>
<path d="M388.7 98.3l1.1-.4-1 .6z"/>
<path d="M388.8 98.5l1-.6-.8 .6z"/>
<path d="M389 98.5l.8-.6z"/>
<path d="M389.8 97.9l-.6 .7z"/>
<path d="M389.8 97.9l-.4 .6z"/>
<path d="M389.8 97.9l-.2 .5z"/>
<path d="M389.8 97.9l-.1 .4z"/>
<path d="M389.8 97.9v.2z"/>
<path d="M201.6 73.3l.1 .4z"/>
<path d="M201.5 73.2l.2 .5z"/>
<path d="M201.3 73.1l.4 .6z"/>
<path d="M201.1 73l.6 .7z"/>
<path d="M200.9 73l.8 .7z"/>
<path d="M200.8 73.1l.9 .6z"/>
<path d="M200.6 73.3l.2-.2 .9 .6z"/>
<path d="M200.6 73.3l1.1 .4-1.2-.3z"/>
<path d="M200.5 73.4l1.2 .3-1.2-.1z"/>
<path d="M200.5 73.6l1.2 .1-1.2 .1z"/>
<path d="M200.5 73.8l1.2-.1-1.2 .2z"/>
<path d="M200.5 73.9l1.2-.2-1.1 .4z"/>
<path d="M200.6 74.1l1.1-.4-.9 .5z"/>
<path d="M200.8 74.2l.9-.5z"/>
<path d="M200.9 74.3l.8-.6-.6 .6z"/>
<path d="M201.7 73.7l-.6 .6z"/>
<path d="M201.7 73.7l-.4 .5z"/>
<path d="M201.7 73.7l-.2 .5z"/>
<path d="M201.7 73.7l-.1 .3z"/>
<path d="M201.7 73.7v.2z"/>
<path d="M247.5 92.8l.1 .4z"/>
<path d="M247.3 92.7l.3 .5z"/>
<path d="M247.2 92.6l.4 .6z"/>
<path d="M247 92.6l.6 .6z"/>
<path d="M246.8 92.6l.8 .6z"/>
<path d="M246.6 92.6l1 .6z"/>
<path d="M246.6 92.6l1 .6-1.1-.4z"/>
<path d="M246.5 92.8l1.1 .4-1.2-.3z"/>
<path d="M246.4 92.9l1.2 .3-1.3-.1z"/>
<path d="M246.3 93.1l1.3 .1-1.3 .1z"/>
<path d="M246.3 93.3l1.3-.1-1.2 .3z"/>
<path d="M246.4 93.5l1.2-.3-1.1 .4z"/>
<path d="M246.5 93.6l1.1-.4-1 .5z"/>
<path d="M246.6 93.7l1-.5z"/>
<path d="M246.8 93.8l.8-.6z"/>
<path d="M247.6 93.2l-.6 .6z"/>
<path d="M247.6 93.2l-.4 .5z"/>
<path d="M247.6 93.2l-.3 .5z"/>
<path d="M247.6 93.2l-.1 .3z"/>
<path d="M247.6 93.2l-.1 .2z"/>
<path d="M307.4 127.3l.1 .4z"/>
<path d="M307.3 127.2l.2 .5z"/>
<path d="M307.2 127.1l.3 .6z"/>
<path d="M307 127l.5 .7z"/>
<path d="M306.8 127l.7 .7z"/>
<path d="M306.6 127.1l.2-.1 .7 .7z"/>
<path d="M306.6 127.1l.9 .6-1-.4z"/>
<path d="M306.5 127.3l1 .4-1.1-.3z"/>
<path d="M306.4 127.4l1.1 .3-1.2-.1z"/>
<path d="M306.3 127.6l1.2 .1-1.2 .1z"/>
<path d="M306.3 127.8l1.2-.1-1.1 .2z"/>
<path d="M306.4 127.9l1.1-.2-1 .4z"/>
<path d="M306.5 128.1l1-.4-.9 .5z"/>
<path d="M306.6 128.2l.9-.5z"/>
<path d="M306.8 128.3l.7-.6-.5 .6z"/>
<path d="M307.5 127.7l-.5 .6z"/>
<path d="M307.5 127.7l-.3 .5z"/>
<path d="M307.5 127.7l-.2 .5z"/>
<path d="M307.5 127.7l-.1 .3z"/>
<path d="M307.5 127.7v.2z"/>
<path d="M307.4 97.8l.1 .4z"/>
<path d="M307.3 97.7l.2 .5z"/>
<path d="M307.2 97.6l.3 .6z"/>
<path d="M307 97.6l.5 .6z"/>
<path d="M306.8 97.6l.7 .6z"/>
<path d="M306.6 97.6h.2l.7 .6z"/>
<path d="M306.5 97.7l1 .5z"/>
<path d="M306.5 97.7l1 .5-1.1-.3z"/>
<path d="M306.4 97.9l1.1 .3-1.2-.1z"/>
<path d="M306.3 98.1l1.2 .1-1.2 .1z"/>
<path d="M306.3 98.3l1.2-.1-1.1 .2z"/>
<path d="M306.4 98.4l1.1-.2-1 .4z"/>
<path d="M306.5 98.6l1-.4z"/>
<path d="M306.6 98.7l.9-.5-.7 .6z"/>
<path d="M306.8 98.8l.7-.6-.5 .6z"/>
<path d="M307.5 98.2l-.5 .6z"/>
<path d="M307.5 98.2l-.3 .5z"/>
<path d="M307.5 98.2l-.2 .5z"/>
<path d="M307.5 98.2l-.1 .3z"/>
<path d="M307.5 98.2v.1z"/>
</g>
<g fill="none" stroke="#80ffff" stroke-width=".3">
<path d="M110.4 40.7v5.6M110.4 47.8v1.5M110.4 50.8v5.6M110.4 85.5v8.8M110.4 95.8v1.5M110.4 98.8v3.8M258.9 93.2h6M259 98.2h5.9M261.9 90.2v10.9M277 85.5v8.8M277 95.8v1.5M277 98.8v3.8"/>
<path d="M288.9 93.2h6M289 98.2h5.9M291.9 90.2v10.9M340.9 97.9h6.3M344 94.8v6.2M359.1 87.9v9.3M359.1 98.7v1.5M370.9 97.9h6.3M374 94.8v6.2M110.4 104.1v1.6M110.4 107.2v3.8M110.4 112.5v1.5"/>
<path d="M110.4 115.5v3.8M277 104.1v1.6M277 107.2v3.8M277 112.5v1.5M277 115.5v3.8M359.1 101.7v4.3M359.1 107.5v1.5M359.1 110.5v4.3M359.1 116.3v1.5M359.1 119.3v4.3M110.4 120.8v1.5M110.4 123.8v3.9"/>
<path d="M110.4 129.2v1.5M110.4 132.1v3.9M110.4 137.5v1.5M259 127.7h5.9M261.9 124.7v6M277 120.8v1.5M277 123.8v3.9M277 129.2v1.5M277 132.1v3.9M277 137.5v1.5M289 127.7h5.9M291.9 124.7v6"/>
<path d="M340.9 127.4h6.3M344 124.3v6.3M359.1 125.1v1.5M359.1 128.1v4.3M359.1 133.9v1.5M359.1 136.8v4.3M370.9 127.4h6.3M374 124.3v6.3M110.4 140.5v3.8M110.4 145.8v1.5M110.4 148.8v8.8M259 146.2h5.9"/>
<path d="M261.9 143.2v5.9M261.9 151.2h6M264.9 148.1v6.1M277 140.5v3.8M277 145.8v1.5M277 148.8v8.8M286 151.2h5.9M288.9 148.1v6.1M289 146.2h5.9M291.9 143.2v5.9M340.9 145.9h6.3M344 142.8v6.2"/>
<path d="M359.1 142.6v1.5M359.1 145.6v9.3M370.9 145.9h6.3M374 142.8v6.2M110.4 185v5.6M110.4 192.1v1.5M110.4 195.1v5.6M110.4 235.4v5.6M110.4 242.5v1.5M110.4 245.5v5.6"/>
</g>
<path d="M259.9 149.2l1.1-2.3-.2 2.6M261 146.9l-8.7 32.5h-37.9" fill="none" stroke="#00ff40" stroke-width=".3"/>
<text font-size="6" x="18.9" y="17.6">上カバー / Top cover</text>
<text font-size="4.5" x="307.6" y="278.1">LC135H-N-□</text>
<g font-size="3.7">
<text x="107.2" y="36.2">55.1</text>
<text x="75.4" y="50.8" transform="rotate(-90 75.4 50.8)">17.5</text>
<text x="319.9" y="55.5">推奨基板形状　* 販売していません</text>
<text x="319.9" y="59.9">Recommended PCB dimension　* NOT SUPPLIED</text>
<text x="196.7" y="62.7">C-C ( 1 : 2 )</text>
<text x="44" y="71.7">21.5</text>
<text x="108.6" y="71.7">76</text>
<text x="192.6" y="71.7">0.5</text>
<text x="199.5" y="71.7">2.5</text>
<text x="275.1" y="71.7">60</text>
<text x="357.2" y="71.7">66</text>
<text x="68.9" y="77.7">4-R1.5</text>
<text x="357.2" y="83.5">53</text>
<text x="118.9" y="86.1">C</text>
<text x="328.5" y="86.1" transform="rotate(-90 328.5 86.1)">8.5</text>
<text x="221.2" y="90.1" transform="rotate(-90 221.2 90.1)">4.8</text>
<text x="245" y="92.3" transform="rotate(-90 245 92.3)">11</text>
<text x="305" y="90.1" transform="rotate(-90 305 90.1)">10</text>
<text x="387.2" y="91" transform="rotate(-90 387.2 91)">6.5</text>
<text x="87.5" y="104.2">D</text>
<text x="130.8" y="104.2">D</text>
<text x="214.3" y="107.8">5</text>
<text x="360.5" y="103.5">4-R3.5</text>
<text x="304.9" y="114.8" transform="rotate(-90 304.9 114.8)">59</text>
<text x="387.2" y="114.6" transform="rotate(-90 387.2 114.6)">59</text>
<text x="75.4" y="124.2" transform="rotate(-90 75.4 124.2)">135</text>
<text x="193.9" y="124.2" transform="rotate(-90 193.9 124.2)">117</text>
<text x="245" y="125" transform="rotate(-90 245 125)">116</text>
<text x="328.5" y="124.7" transform="rotate(-90 328.5 124.7)">109</text>
<text x="221.2" y="142.4" transform="rotate(-90 221.2 142.4)">5</text>
<text x="304.9" y="138.8" transform="rotate(-90 304.9 138.8)">37</text>
<text x="387.2" y="138.6" transform="rotate(-90 387.2 138.6)">37</text>
<text x="130.9" y="159.2">C</text>
<text x="328.5" y="161.9" transform="rotate(-90 328.5 161.9)">6.5</text>
<text x="385.4" y="156">6-</text>
<text x="392" y="156">2.5</text>
<text x="203.8" y="164.4">18.5</text>
<text x="275.1" y="164.4">48</text>
<text x="357.2" y="164.4">41</text>
<text x="214.4" y="178.3">6-M2.3用基板取付ﾎﾞｽ</text>
<text x="357.2" y="176.9">60</text>
<text x="214.4" y="182.8">6-M2.3 Boss</text>
<text x="100.8" y="222.3">D-D ( 1 : 2 )</text>
<text x="108.6" y="230.8">58</text>
<text x="249.8" y="261.3">株式会社タカチ電機工業</text>
<text x="307.6" y="262.4">ハンドタイププラスチックケース</text>
<text x="390.9" y="275.8">1:2</text>
<text x="258.4" y="282.3">横田</text>
<text x="283.4" y="282.3">野村</text>
<text x="325.3" y="286.7">2017/03/31</text>
<text x="387.7" y="284.8">3</text>
<text x="396.7" y="284.7">5</text>
</g>
<g font-size="3.3">
<text x="221.2" y="92.9" transform="rotate(-90 221.2 92.9)">⌀</text>
<text x="221.2" y="145.2" transform="rotate(-90 221.2 145.2)">⌀</text>
<text x="389.2" y="156">⌀</text>
</g>
<g font-size="3" fill="#f00">
<text x="301.7" y="257">品名/Title</text>
<text x="227.5" y="271.9">承認/Approved</text>
<text x="253" y="272.1">検図/Checked</text>
<text x="278.4" y="272">製図/Created</text>
<text x="301.7" y="272">型番/Product number</text>
<text x="382.6" y="270">尺度/Scale</text>
<text x="301.7" y="286.6">作成日/Date</text>
</g>
<text font-size="3" x="392.4" y="284.5">/</text>
<text font-size="2.8" x="307.6" y="267.4">HAND-HELD PLASTIC CASE</text>
<text font-size="2.1" x="249.8" y="266.6">TAKACHI ELECTRONICS ENCLOSURE CO., LTD.</text>
</svg>
